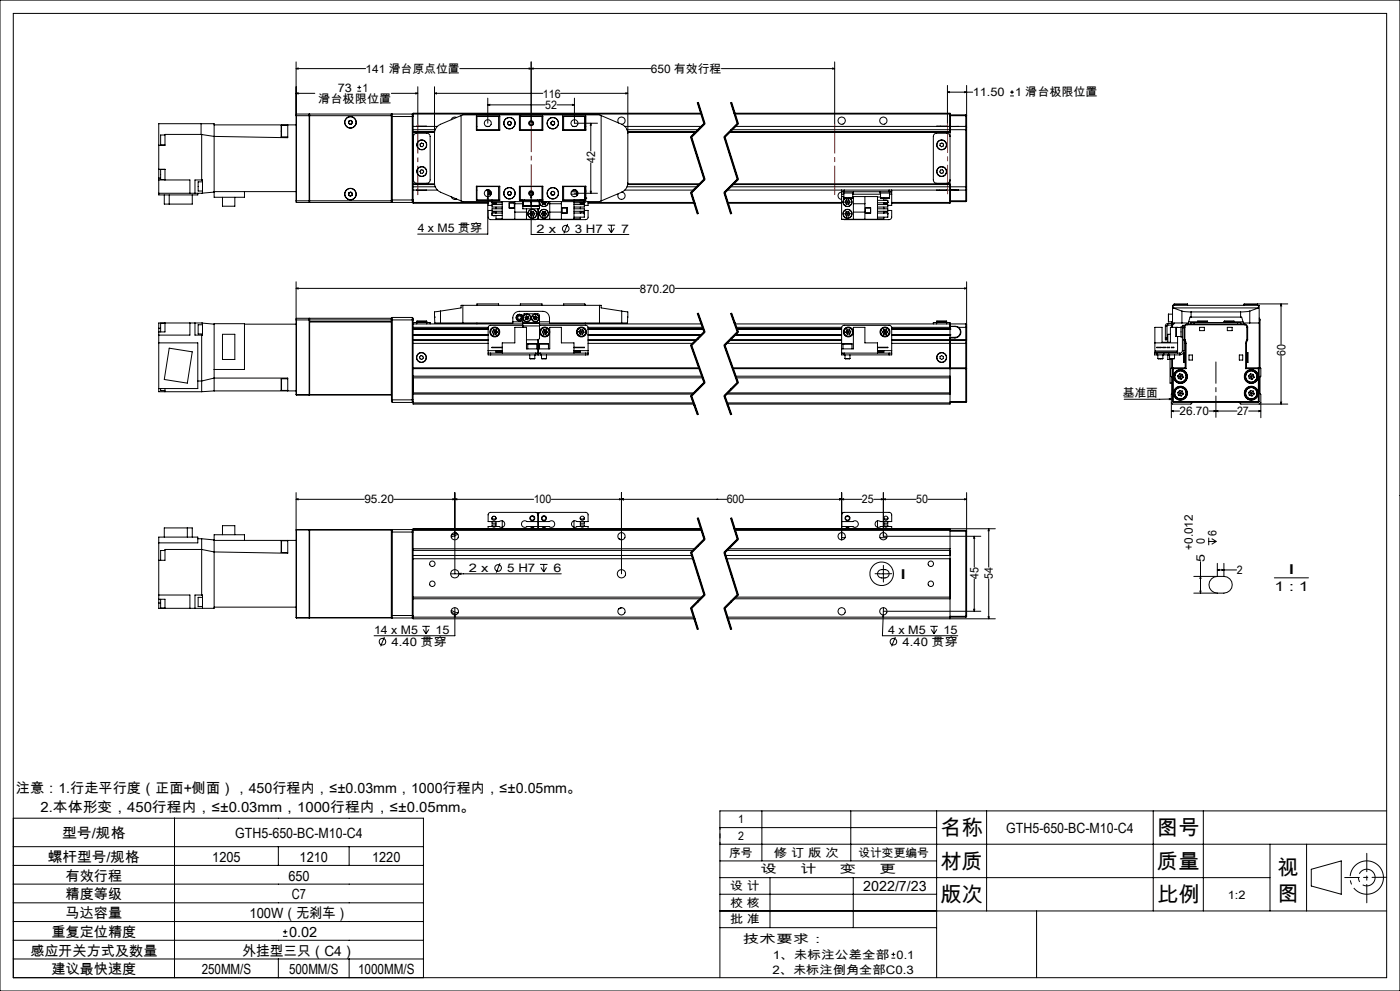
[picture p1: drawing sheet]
<svg xmlns="http://www.w3.org/2000/svg" width="420mm" height="297mm" viewBox="0 0 420 297" stroke-linecap="round" stroke-linejoin="round" font-family="sans-serif">
<g fill="none" stroke="#000" stroke-width=".3">
<path d="M0 0h420v297h-420zM4 4h412v289h-412zM88.8 18.6v41.6M159.3 18.6v18.3M250.4 18.6v18.8M60.3 37.1v3.2M64.2 37.4h24.6M84.5 37.5v3.5M84.5 37.5h1.8M86.3 37.4v3.9l-22.1-.4-3.7-.6M88.8 20.6l.6-.2v.3zM88.8 28l.6-.2v.3z"/>
<path d="M88.8 28h5.6M88.8 20.6h20.9M88.9 34.2v26.5M88.9 34.2l-.1 .5h28.6M88.9 34.2h3.8M92.7 34.2v26.5M92.7 34.2l.2 .1M92.9 34.3v.4M92.9 34.2v.1M92.9 34.7v25.5M92.9 34.2h24.5M92.9 34.2v.5"/>
<path d="M92.9 34.2h.1M104.6 36.8l.3 .4M104.8 36.2l-.2 .6M105.3 36.1l.4 .5M105.3 36.1l-.5 .1M105.5 37.1l-.6 .1M105.7 36.6l-.2 .5M107.2 27.3h1.1M107.2 26.2h1.1M107.8 25.6v1.2M117.4 34.7v25.5M117.4 28h7.9"/>
<path d="M117.4 34.2v.5M117.4 34.4v.5M117.4 34.2v.2M117.4 34.9v25M117.4 34.9h6.5M117.7 34.2v26.5M117.7 34.2h6M117.7 34.2l-.3 .2M123.7 34.2v26.5M123.7 34.2l.2 .2M123.9 34.4v.5M123.9 34.2v.2"/>
<path d="M123.9 34.9v25M123.9 37.9h7.3M123.9 39.6h6.5M123.9 39.7h6.5M123.9 34.2h86.5M123.9 38.9h6.7M123.9 39.5h6.5M124.7 27.8l.6 .2-.6 .1zM125 37.9h2.9M125.3 26v11.4M130.4 28l.6-.2v.3zM130.4 26v28.8a3.1 3.1 0 0 0 1.8 2.8l6.1 2.6"/>
<path d="M130.4 28h32.4M137 35.2h-.2a1.13 1.13 0 0 0-1.4 .7M138.3 34.6l-6.1 2.6a2.98 2.98 0 0 0-1.8 2.8M138.3 34.6v25.6M138.3 34.6l.6-.2h40.9l.5 .2M142.9 37.9h.2M142.9 38.9h.2M142.9 34.8h7v4.2h-7zM143.1 38.9h6.8M145.9 37.9h.9M146.3 31.4l.6-.1v.3zM146.3 29.4v7.5"/>
<path d="M146.3 31.4h17.2M149.6 34.9v4M149.9 34.9h-6.8v4.1M152.3 36.9l.2 .5M152.5 37.4h.6M152.6 36.4l-.3 .5M152.6 36.4h.5M153.1 36.4l.3 .5M153.4 36.9l-.3 .5M155.8 34.8h7v4.2h-7zM155.8 34.9h7M155.8 38.9h7"/>
<path d="M156.1 34.9v4M156.2 34.8l.2 .1M158.8 20.4l.5 .2-.5 .1zM159.3 20.6l.6-.2v.3zM162.6 34.9v4M165.3 36.7l.1 .6M165.4 37.3l.5 .2M165.7 36.3l.6 .2M165.7 36.3l-.4 .4M166.3 36.5l.1 .6M166.4 37.1l-.5 .4M167.1 31.4h5.2"/>
<path d="M168.2 28h20.1M168.8 34.9h6.8v4.1M168.8 34.8h7v4.2h-7zM168.8 38.9h6.8M169.1 34.9v4M171.7 31.3l.6 .1-.6 .2zM171.9 37.9h.9M172.3 29.4v7.5h6.9M175.4 34.9v4M175.6 37.9h.2M175.6 38.9h.2M177.2 36.9l.2 .6h-.3z"/>
<path d="M177.2 36.9v8.4M180.3 34.6v25.6M180.3 34.6l6.2 2.6M185.6 36.9a1.1 1.1 0 0 1 .3-1.7 1.1 1.1 0 0 1 1.5 .6 1.1 1.1 0 0 1-.9 1.4M186.5 37.2a2.94 2.94 0 0 1 1.8 2.8M187.4 37.9h23.1M187.7 27.8l.6 .2-.6 .1zM188.1 38.9h21.4M188.3 39.6h20.5M188.3 39.7h20.4M188.3 39.5h20.6M188.3 26v29.4a2.98 2.98 0 0 1-1.8 2.2"/>
<path d="M195.2 20.6h-57.3M209.2 30.8l2 6.3M209.3 30.7l2 6.4-4 4 4 12.6-4 4 2 6.4M209.5 30.7l2 6.3M210.3 33.9h-86.4v.3M211.2 36.9l-4 4M211.5 37.2l-4 4M216.4 20.6h34M218.7 39.7h66.3M218.8 39.6h66.2M218.9 39.5h66.1M219.2 30.8l2 6.3"/>
<path d="M219.3 30.7l2 6.4-4 4 4 12.6-4 4 2 6.4M219.5 30.7l2 6.3M219.5 38.9h70.2M220.3 33.9h64.7v.3M220.4 34.2h64.6M220.5 37.9h66M221.2 36.9l-4 4M221.5 37.2l-4 4M249.8 20.4l.6 .2-.6 .1zM281 37.9h3M284.2 27.6l.6-.1v.3zM284.2 27.6h7.6"/>
<path d="M284.2 25.6v11.5M285 34.2v4.7M285 38.9v17.1M285 34.4h4.7M285 34.7h4.7M286.5 37.9h-1.5v1M286.5 37.9h1.1M286.5 37.9h.1M287.6 37.9h-1.1M287.6 37.9h2.1M289.4 27.5l.6 .1-.6 .2zM289.7 37.9v1"/>
<path d="M289.7 37.9l.3 .2M289.7 38.9h.3M289.7 34.4l.3 .2-.3 .1M289.7 34.4v.3M289.7 34.7v3.2M289.7 38.9v17.1M290 38.1v.8M290 38.9v17.1M290 25.6v12.5M303 28.7h1.2M303 27.6h1.2M303.6 27.1v1.1"/>
<path d="M47.6 50.7v2.7M47.6 50.7v-13.6h16.6v22h9.1v-1.7M47.6 53.4v5h11.7v-.5M47.6 53.9h9.4v4M47.6 50.7h1.9v3.2M47.6 53.4h.6M49.3 58.4v2.8h8.4v-2.8M49.5 50.8h-1.3v3h1.3M49.5 40.5h-1.3v3h1.3M50.8 58.4v2.8M60.3 40.3h-10.8v3.2h-1.9M60.3 40.3h.2"/>
<path d="M60.5 40.3v13.6M60.7 54.5h-1.3v2.8h1.3M60.7 57.9h-13.1M60.7 57.9v-4h-2.2v4M64.2 57.4h24.6M64.2 57.6l-3.5 .3M66.7 59.1v2.7h3.7v-2.7M84.5 41h1.8M104.6 58.4l.5 .3M104.7 57.8l-.1 .6M105.2 57.6l.5 .4M105.2 57.6l-.5 .2"/>
<path d="M105.6 58.5l-.5 .2M105.7 58l-.1 .5M117.4 59.9v.5M117.4 59.9h6.5M123.9 59.9v.5M123.9 55.2h6.5M123.9 57h7.3M123.9 56h6.7M123.9 55.3h6.5M124.3 40.2l.5-.3h3.2a1.02 1.02 0 0 1 1 1v13a1.02 1.02 0 0 1-1 1h-3a.96 .96 0 0 1-1-1v-13zM125 57h2.9M126 43.2l.5-.3 .5 .2 .1 .5-.5 .4-.5-.2z"/>
<path d="M126.3 50.9l.6 .1 .2 .5-.3 .5-.6-.1-.2-.5zM135.4 58.9a1.11 1.11 0 0 0 1.6 .7M142.9 57h.2M142.9 55.8h7v4.2h-7zM142.9 56h.2M143.1 55.8v4.1h6.8M143.1 55.9h6.8M145.9 57h.5M146.3 59l.2 .6h-.3zM146.3 56.9v13.3h-21M146.4 57.5h.8M146.4 57h.4"/>
<path d="M146.4 57.5v.7M146.4 57v.5M146.4 58.2v.8M146.4 59.9v.1M146.4 58.2h.7M146.9 57.5v.4h.5M147.1 57.9v.8M147.2 57.3v.2M147.2 57.5h.1M147.6 59.9v.1M149.6 55.9v4M152.3 58l.3 .4"/>
<path d="M152.5 57.4l-.2 .6M152.6 58.4h.5M153.1 57.4l.3 .5M153.1 57.4h-.6M153.4 57.9l-.3 .5M155.8 55.8h7v4.2h-7zM155.8 59.9h7M155.8 55.9h7M156.1 55.9v4M156.4 59.9l-.2 .1M156.8 59.9v.1M157.3 59.9v.1"/>
<path d="M158.9 57.9h.9M159.1 57.5h.5M159.3 58.7l.2 .6h-.3zM159.3 57.2v13.1h29.4M161.3 59.9v.1M161.9 59.9v.1M162 59.9v.1M162.1 59.9l-.1 .1M162.6 55.9v4M162.8 59.9l-.1 .1M162.8 59.9v.1M165.3 58.1l.4 .4"/>
<path d="M165.5 57.5l-.2 .6M166 57.4l.4 .4M166 57.4l-.5 .1M166.2 58.3l-.5 .2M166.4 57.8l-.2 .5M168.8 55.8h7v4.2h-7zM168.8 55.9h6.8M169.1 55.9v4M171.3 58.2h1.8M171.4 57.5h1.9M171.9 57h.9M172 58.9h.2"/>
<path d="M172.2 59.9v.1M172.3 57.9h6.9M172.9 57.5v.4h.5M173.1 57.9v.8M174.1 59.9v.1M175.4 55.9v4M175.6 59.4h.2M175.6 59.3h.2M175.6 55.8v4.1h-6.8M175.6 57h.2M175.6 57.5h.2M175.6 56h.2"/>
<path d="M175.6 57.9h.2M175.7 57v.5M175.8 59.4h.1M177.1 57.3h.3l-.2 .6zM177.2 48.8v9.1M186.5 57.6l-6.2 2.6M186.5 57.6a1.11 1.11 0 0 1 1 1.4 1.11 1.11 0 0 1-1.6 .7 1.11 1.11 0 0 1-.3-1.7M187.4 57h20.7M188.1 56h21M188.3 55.3h21.5M207.2 41.1l4 12.7M207.2 57.8l2 6.3"/>
<path d="M207.5 41l4 12.7M207.5 57.7l2 6.3M209.9 55.2h-21.6M211.2 53.6l-4 4M211.5 53.9l-4 4M217.2 41.1l4 12.7M217.2 57.8l2 6.3M217.5 41l4 12.7M217.5 57.7l2 6.3M218.1 57h35.2M219.1 56h70.6M219.8 55.3h65.2"/>
<path d="M219.9 55.2h65.1M221.2 53.6l-4 4M221.5 53.9l-4 4M252.5 57.6a1.09 1.09 0 0 0-1.1 1.1 1.09 1.09 0 0 0 1.1 1.1M252.5 57.5h.8M252.5 57.5v.7M252.5 57v.5M252.5 58.2v7.5h10.7v-6.8h-7.4M252.5 58.9h.7M252.5 58.2h.7M253 57.5v.4h3v-.4M253.2 59.3h2.6"/>
<path d="M253.2 57.9v1.4M253.3 57v.5M253.3 57h13.4M253.3 57.5h13.4M253.6 59.4a1.35 1.35 0 0 0-.4 2 1.35 1.35 0 0 0 2.1 0 1.35 1.35 0 0 0-.4-2M253.8 59.4a1.3 1.3 0 0 0-.6 2 1.3 1.3 0 0 0 2.1 0 1.3 1.3 0 0 0-.6-2M253.9 59.9l-.4 .7M253.9 59.9l.7 1.3M254.6 59.9h-.7M254.6 59.9l.4 .7M254.6 59.9l-.7 1.3M255.8 57.9v1.4"/>
<path d="M255.8 58.2h8.4M256 58.9v6.8M259.5 58.9v6.8M263.2 59.1h1M264 57.5v.4h3v-.4M264.2 59.3v.1M264.2 59.3h2.6M264.2 57.9v1.4M264.2 59.4h.1M265.1 59.4v.6M266.7 57.5h.8M266.7 57h19.8"/>
<path d="M266.7 57v.5M266.8 59.3l-2.6 .1M266.8 57.9v1.4M266.8 58.2h.7M267.5 57.5v.7M267.5 57v.5M267.5 58.2v3.4h-1.2M281 57h.1M281.1 57h2.8M282 43.1l.6-.2 .4 .3v.6l-.6 .2-.4-.4zM282.1 51l.6-.1 .4 .4-.2 .6-.6 .1-.4-.5zM283.9 57h.1"/>
<path d="M285 40.9a1.02 1.02 0 0 0-1-1h-3a.96 .96 0 0 0-1 1v13a.96 .96 0 0 0 1 1h3a1.02 1.02 0 0 0 1-1M285 56v4.7M285 56v.9h1.5M286.5 56.9l1.1 .1M286.5 57h1.1M286.5 56.9v.1M287.6 57h2.1M289.7 56h.3M289.7 56v1M289.7 57v3.2M290 56v.7M290 56.7l-.3 .3"/>
<path d="M290 56.7v3.5M88.8 60.2l.1 .5M88.8 60.2h28.6M88.9 60.7h3.8M92.9 60.2v.4M92.9 60.6h.1M92.9 60.6l-.2 .1M92.9 60.6v.1M92.9 60.2v.5M92.9 60.7h24.5M117.4 60.2v.5M117.4 60.6h.1"/>
<path d="M117.4 60.4v.2M117.4 60.6v.1M117.4 60.4l.3 .3M117.7 60.7h6M123.9 60.7v.2h22.5M123.9 60.4v.3M123.9 60.4l-.2 .3M123.9 60.7h22.5M138.3 60.2l.6 .2h40.9l.5-.2M146.4 60.4v1.2h1.2M147.6 60.4v.4M147.6 60.7h.1"/>
<path d="M147.6 60.6v.1M147.6 60.8a.61 .61 0 0 0 .6 .4 .61 .61 0 0 0 .6-.4v.5M147.6 63.1h-1.2v2.1l.2 .4 .6 .2 13.9-.1M147.6 63.8v.8h3.1M147.6 63.8h3.1M147.6 60.8h3.1M147.6 63.9v.3M147.7 60.9h1M147.8 64.6h.7M148.8 63.3v.5a.63 .63 0 0 0-.6-.3 .63 .63 0 0 0-.6 .3M148.8 62.1v.5M148.8 64.6v1h1.9"/>
<path d="M150.7 60.4v5.3h21.5v-5.3M150.7 61.3h-3.1v.8h3.1M150.7 62.6h-3.1v.7h3.1M152.8 60.8h1.5v1.6h-1.5zM152.8 60.8h1.5v1.5h-1.5M154.4 60.4v5.3M154.4 63.6h3.5M154.4 61.1h2.4M156.8 60.4v.3M156.8 61.8v.8h5.1v-.8M156.8 60.7v1.1M156.8 60.7h.2"/>
<path d="M156.8 61.8h5.1M157 61.6h.1M157 61.6h2.2M157 60.4v1.2M157.9 62.6v3.1M158.9 64.1h1.5M158.9 64.1l.4 .6M159.2 61.6l-2.2 .1M159.2 60.7h.3M159.2 60.4v1.2M159.3 63.4h.8M159.3 64.7h.8"/>
<path d="M159.3 63.4l-.4 .7M159.3 63.4l.4 .7M159.5 61.6l1.3 .1M159.5 61.6h1.3M159.5 60.4v1.2M159.7 64.1l.4 .6M159.7 64.1l-.4 .6M160.1 63.4l.3 .7M160.1 63.4l-.4 .7M160.4 64.1l-.3 .6M160.8 61.6h.9M161.4 62.6v3.1"/>
<path d="M161.7 61.6l-.9 .1M161.7 60.7h.2M161.7 60.4v1.2M161.9 60.7v1.1M161.9 60.4a1.3 1.3 0 0 0 1.3 1.5 1.3 1.3 0 0 0 1.3-1.5M162.5 64.1h1.4M162.5 60.6h1.4M162.5 60.6l.3 .6M162.5 64.1l.3 .6M162.5 60.4v.2M162.8 63.4h.7M162.8 61.2h.7"/>
<path d="M162.8 63.4l-.3 .7M162.8 64.7h.7M162.8 63.4l.4 .7M163.1 60.4l.1 .2M163.2 60.6l.3 .6M163.2 60.6l-.4 .6M163.2 64.1l.3 .6M163.2 64.1l-.4 .6M163.3 60.4l-.1 .2M163.5 63.4l.4 .7M163.5 63.4l-.3 .7M163.9 60.4v.2"/>
<path d="M163.9 60.6l-.4 .6M163.9 64.1l-.4 .6M164.5 60.4a1.35 1.35 0 0 1-1.3 1.5 1.35 1.35 0 0 1-1.3-1.5v.3M164.9 60.4v5.3M164.9 63.6h3.5M164.9 61.1h3.5M168.4 60.4v5.3M168.5 62.3h1.6v1.6h-1.6zM168.6 62.3h1.5v1.5h-1.5zM170.3 67.1l-1.1 2.9M172.2 61.3h3.1v.8h-3.1M172.2 62.6h3.1v.7h-3.1"/>
<path d="M172.2 63.8h3.1M172.2 60.8h3.1M174.1 63.3v.5a.63 .63 0 0 1 .6-.3 .63 .63 0 0 1 .6 .3M174.1 62.1v.5M174.1 65.1v.5h-1.9M174.2 60.9h1M174.3 60h.7M175.3 60.8a.61 .61 0 0 1-.6 .4 .61 .61 0 0 1-.6-.4v.5M175.3 60h.1M175.3 60.4v.3zM175.3 63.9v.3M175.3 63.1h1.1v2.3l-.7 .4-13.9-.1"/>
<path d="M175.3 60.7h.1M175.3 63.8v1.3h-3.1M176.4 60.4v1.2h-1.1M176.4 60.9h31.9M176.4 60.7h31.8M182.3 67.5h2.2M182.6 68.4l.8 1.3M183.4 67.5v2.2M184.3 68.4l-.9 1.3M218.2 60.7h34.3M218.3 60.9h34.2M253.5 64.1l.4 .6"/>
<path d="M253.5 60.6l.4 .6M253.5 60.6h1.5M253.9 63.4h.7M253.9 63.4l-.4 .7M253.9 63.4l.7 1.3M254.2 64.1h-.7M254.2 64.1h.8M254.2 64.1l-.3 .6M254.6 63.4l.4 .7M254.6 63.4l-.4 .7M254.6 64.7h-.7M254.6 61.2h-.7"/>
<path d="M255 64.1l-.4 .6M255 60.6l-.4 .6M256 63.6h3.5M256 61.1h3.5M259.6 62.3h1.6v1.6h-1.6zM259.6 62.3h1.6v1.5h-1.6zM263.2 60h3.1v.8M263.2 61.3h3.1v.8h-3.1M263.2 62.6h3.1v.7h-3.1M263.2 63.8h3.1M263.2 60.8h3.1M265.1 63.3v.5a.66 .66 0 0 1 .6-.3 .66 .66 0 0 1 .6 .3"/>
<path d="M265.1 62.1v.5M265.1 65.1v.5h-1.9M265.2 60.9h1.1M265.4 60h.7M266.3 60.8a.64 .64 0 0 1-.6 .4 .64 .64 0 0 1-.6-.4v.5M266.3 60.4v.3M266.3 63.9v.3M266.3 63.1h1.2l-.1 2.3-.7 .4-13.8-.1M266.3 63.8v1.3h-3.1M266.3 60.7h.1M267.5 60.7h17.5M285 60.7v.2h-17.5"/>
<path d="M285 60.2h4.7M285 60.4h4.7M289.7 60.2h.3M289.7 60.2v.2M290 60.2l-.3 .2M47.6 98.4v1.1M47.6 99.5v17.9h12.9M47.6 98.4h.6M49.5 96.9h-1.3v2.6M49.5 96.8v2.7h-1.9M57 96.8v3.6h-9.4M58.5 96.8v3.6h2.2v-3.6"/>
<path d="M60.7 97.3h-1.3v2.8h1.3M60.7 96.8h-13.1v1.6M60.7 96.8l3.5 .4M73.3 97.2h15.5M88.8 86.4l.6-.1v.3zM88.8 84.5v33.8M88.8 86.4h103.2M88.9 95.4l-.1 .5h35.1M88.9 95.4v23M88.9 95.4h3.8M92.7 95.4v23M92.7 95.4l.2 .5"/>
<path d="M92.9 96.4h24.5zM92.9 95.9v-.5h24.5v22.8M92.9 95.9v22.5h24.5M117.7 95.1v25.5M117.7 95.1l-.3 .3v24.4M117.7 95.1h6M123.7 95.1v25.5M123.7 95.1l.2 .3v.5M123.9 97.1h32.9M123.9 98.6h22.5M123.9 98.7h22.5M123.9 98.1h22.5"/>
<path d="M123.9 98.5h22.5M123.9 95.9v14.3M125 96.6l.1 .1M125 96.3h3M125 96.7h-1v.4M125 96.6h3M125 96.7h3M125 96.3v.3M125 96.7v.4M128 96.6v.1M128 96.7h1v.4M128 96.3v.3"/>
<path d="M128 96.7v.4M130.4 95l.1 1.8h1.7M130.4 95h.1M132.2 96.8h21.6a3.4 3.4 0 0 1 .6-2.9l1.4-.6h7a1.99 1.99 0 0 1 2.1 2v1.5h21.6M132.2 93.2l-1.8 .3v1.5M132.2 93.2l6.1-.9v-.8h42v.8l6.2 .9M132.2 93.2v3.6M138.9 91.5v5.3M143.1 91.5v-.4h6.5v.4M143.1 96.8v.3M147.7 99.4l.3 .7M147.7 99.4l.7 .1"/>
<path d="M148.1 98.8l.8 .1M148.1 98.8l-.4 .6M148.1 98.8l.3 .7M148.4 99.5l.8 .1M148.4 99.5l.4 .7M148.4 99.5l-.4 .6M148.9 98.9l.3 .7M148.9 98.9l-.5 .6M149.2 99.6l-.4 .6M153.8 96.4h3M156.1 91.5v-.4h6.5v.4M156.8 96.9v.8"/>
<path d="M156.8 96.7v.2M156.8 96.7v-2.3l.4-.4 4.4 .1 .3 .4v2.2M156.8 97.5l-10 .1-.4 .5v7M156.8 96.7h5.1M156.8 96.9h5.1M156.8 97.7h5.1M156.8 97.7v.4M157.6 95.1l.1 .6M157.6 95.1l.5 .2M157.7 95.7l.5 .1M158 94.7l-.4 .4M158 94.7l.5 .2"/>
<path d="M158 94.7l.2 1.1M158.1 95.3l-.4 .4M158.1 95.3l.5 .2M158.5 94.9l.1 .6M158.5 94.9l-.4 .4M158.6 95.5l-.4 .3M160.1 95.5l.4 .3M160.2 94.9l-.1 .6M160.2 94.9l.4 .4M160.6 95.3l.4 .4M160.6 95.3l-.5 .2M160.7 94.7l.4 .4"/>
<path d="M160.7 94.7l-.5 .2M160.7 94.7l-.2 1.1M161 95.7l-.5 .1M161.1 95.1l-.1 .6M161.1 95.1l-.5 .2M161.9 97.7l-.2 3.9-.4 .2h-3.4M161.9 96.9v.8M161.9 96.7v.2M161.9 97.6h14.2l.3 .5v7M161.9 97.1h48.6M161.9 96.4h3M162.7 99.4l.3 .7"/>
<path d="M162.7 99.4l.7 .1M163.1 98.8l.8 .1M163.1 98.8l-.4 .6M163.1 98.8l.3 .7M163.4 99.5l.8 .1M163.4 99.5l.4 .7M163.4 99.5l-.4 .6M163.9 98.9l.3 .7M163.9 98.9l-.5 .6M164.2 99.6l-.4 .6M169.1 91.5v-.4h6.3l.2 .4M173.7 99.4l.3 .7"/>
<path d="M173.7 99.4l.7 .1M174.1 98.8l.8 .1M174.1 98.8l-.4 .6M174.1 98.8l.3 .7M174.4 99.5l.8 .1M174.4 99.5l.4 .7M174.4 99.5l-.4 .6M174.9 98.9l.3 .7M174.9 98.9l-.5 .6M175.2 99.6l-.4 .6M175.6 96.8v.3M176.4 98.6h34.6"/>
<path d="M176.4 98.7h34.7M176.4 98.1h34.4M176.4 98.5h34.6M179.8 91.5v5.3M186.5 93.2l1.8 .3v1.5M186.5 93.2v3.6M188.3 95l-.1 1.8h-1.7M188.3 95h.1M202.6 86.4h87.4M209.2 94l2 5.5M209.3 93.9l2 5.6-4 4 4 11.2-4 4 2 5.6M209.5 93.8l1 2.8"/>
<path d="M210.5 96.6l1 2.8zM211.2 99.4l-4 4M211.5 99.6l-4 4M219.2 94l2 5.5M219.3 93.9l2 5.6-4 4 4 11.2-4 4 2 5.6M219.5 93.8l2 5.6M220.5 97.1h69.2M220.8 98.1h31.7M221 98.5h31.5M221 98.6h31.5M221.1 98.7h31.4M221.2 99.4l-4 4"/>
<path d="M221.5 99.6l-4 4M253.8 99.6l.4 .6M254.1 98.9l-.3 .7M254.1 98.9l.4 .6M254.5 99.5l-.7 .1M254.5 99.5l.4 .6M254.5 99.5l-.3 .7M254.8 98.8l-.7 .1M254.8 98.8l.4 .6M254.8 98.8l-.3 .7M255.2 99.4l-.3 .7M255.2 99.4l-.7 .1"/>
<path d="M264.8 99.5l.3 .7M264.8 99.5h.7M265.1 98.8h.8M265.1 98.8l-.3 .7M265.1 98.8l.4 .7M265.5 99.5h.7M265.5 99.5l.4 .7M265.5 99.5l-.4 .7M265.9 98.8l.3 .7M265.9 98.8l-.4 .7M266.2 99.5l-.3 .7M267.5 98.1h17.5"/>
<path d="M267.5 98.6h17.5M267.5 98.7h17.5M267.5 98.5h17.5M281 96.6l.1 .1M281 96.3h3M281 96.7h-1v.4M281 96.6h3M281 96.3v.3M281 96.7v.4M281 96.7h3M284 96.6l-.1 .1M284 96.7h1v.4"/>
<path d="M284 96.3v.3M284 96.7v.4M285 97.1v1M285 98.5v.1M285 98.6h.1M285 97.1v.7h1.5M285 98.1v.4M285 98.6v1.8M285 97.9h1.5M286.5 97.8l1.1 .3M286.5 97.9a1.62 1.62 0 0 1 1.6 1.6 1.62 1.62 0 0 1-1.6 1.6M286.5 97.8v.1"/>
<path d="M287.6 98.1a1.77 1.77 0 0 1 .6 2 1.77 1.77 0 0 1-1.7 1.2M287.6 98.1h2.1M289.4 86.3l.6 .1-.6 .2zM289.7 97.1v1M289.7 97.1l.3 .2v.8h-.3M289.7 98.1v3.7M290 84.5v17.3M349.6 97.7h.5M349.6 97.7v3.6M350.1 97.7v3.6M350.3 96.9l-.5 .3-.2 .5M350.3 97.4l-.2 .3"/>
<path d="M350.3 96.9v.5M350.5 94.2l.1 2.2M350.5 94.2h.1M350.6 94.2h-.1M350.6 94.2v2.2M350.6 96.4h1.2M350.6 94.2h1.2M351.5 96.4v1.7M351.8 96.7l-.2 .2h-1.3M351.8 97.4v.7M352 92.3h25.5M352 92.3l2.6 .9"/>
<path d="M352 91.5v.8M352.2 96.8l-.4 .6h-1.5M352.2 91.5v-.4h4.1v.4M352.2 91.3h4.1M352.8 98.1v2.8M352.8 98.1h1.5M353.3 98.1h-2.2v4.5h-2.5v-4.5h-2.1v7.7M354.6 93.2l2.7 .3M354.6 96.8h-2.8v-5.3h26v18.7M354.6 93.2v3.6M354.7 98h-.4v3h.4M354.7 98.2h.5"/>
<path d="M354.7 98.2v6.9M355.2 98.1v-.6h-.5v.7M355.2 98.1h.3M355.2 98.1v7M355.5 98.1v3.7M356.2 97.1a1.02 1.02 0 0 0-1 1M356.2 97.1v.2M356.2 97.3l-.6 .4-.1 .4M356.2 97.1h17.1M356.2 97.3h17.1M356.6 96.4h2.7M357.3 95h-.3l-.5 1.8h-1.9"/>
<path d="M357.3 93.5h14.9M357.3 93.5v1.5M357.3 95h14.9M358.2 96.7h-.9v.4M358.2 96.7h13.1M358.2 96.7v.4M359.3 96.3h3M359.3 96.6v.1M359.3 96.6h3M359.3 96.3v.3M359.9 98.1h1.4v1h-1.4zM362.3 96.6l-.1 .1"/>
<path d="M362.3 96.3v.3M367.2 96.3h3M367.2 96.6l.1 .1M367.2 96.6h3M367.2 96.3v.3M368.2 98.1h1.4v1h-1.4zM370.2 96.6v.1M370.2 96.4h2.7M370.2 96.3v.3M371.3 96.7h1v.4M371.3 96.7v.4M372.2 95h.3l.5 1.8h1.9"/>
<path d="M372.2 93.5v1.5M373.2 91.3h4.1M373.3 97.3l.6 .4 .2 .4M373.3 97.1a1.02 1.02 0 0 1 1 1M373.3 97.1v.2M374.1 98.1h.2M374.1 98.1v3.7M374.3 98.1v3.7M374.9 93.2l-2.7 .3M374.9 96.8h2.9M374.9 93.2v3.6M377.3 91.1v.4"/>
<path d="M377.5 92.3l-2.6 .9M377.5 91.5v.8M377.8 95.4l.2 .5M377.8 95.9h.2M378 95.9v14.3M384.3 91.1l.2 .6h-.3zM384.3 91.1v12.1M386.3 91.1h-13.1v.4M47.6 102.8h11.7v13.6h-11.7M48.2 116.4v.6h1.3M49.5 116.4v1M50.8 104.3l6.9 1.1-1.5 9.4-6.9-1.1z"/>
<path d="M59.3 114.2h1.2l3.7-.9h22.1v3.9M60.5 100.4v17M64.2 110.7h9.1v-13.7h-9.1v20.2M64.2 117.2h24.6M64.2 117.2l-3.7 .2M66.7 100.2h3.7v7.5h-3.7zM84.5 113.5v3.5M84.5 113.5h1.8M84.5 117h1.8M88.8 118.3l.1 .1M88.9 118.4h3.8M92.9 118.2l-.2 .2"/>
<path d="M117.4 118.2l-28.6 .1M117.4 118.2v.1M117.4 119.8l.3 .8M117.4 119.8h6.5M123.9 110.2v.3M123.9 110.5v10.6h84.3M123.9 110.5h85.9M123.9 112.7h86.7M123.9 113.2h86.9M123.9 110.2h85.8M123.9 118.1h84M123.9 117.8h84.4"/>
<path d="M123.9 100.4h22.5M123.9 100.3h22.5M123.9 101.8h22.5M123.9 102.1h22.5M123.9 102.9h22.5M123.9 100.5h22.5M125.9 107l.4-.4 .6 .1 .1 .6-.4 .4-.6-.1zM146.4 105.8h.8M146.4 105.8v.6h.8M146.4 105.1v.7M146.4 105.1h4.3M147.2 105.8h13.5"/>
<path d="M147.2 106.4h13.5M147.2 105.8v.6M148 100.1l.8 .1M150.7 105.8v-3h3.7v-4.7h3.5v6.5h7v-6.5h3.5v4.7h3.8v3M150.7 105.2h-1.9v.3h1.9M150.7 104.1h-3.1l3.1 .1M158.3 103.1h2.7M158.3 103.1v1.5M158.9 107.5h1.5M158.9 106.4v1.1M160.4 106.4v1.1M160.7 105.8h1.5"/>
<path d="M160.7 106.4h.7M160.7 105.8v.6M161 103.1v1.5M161.4 106.4h.8M161.4 101.8v4.6M161.9 103.1h2.6M161.9 103.1v1.5M162.2 105.8h13.5M162.2 106.4h13.5M162.2 105.8v.6M162.5 107.5h1.4M162.5 106.4v1.1"/>
<path d="M163 100.1l.8 .1M163.9 106.4v1.1M164.5 103.1v1.5M172.2 105.2h1.9v.3h-1.9M172.2 104.1h3.1l-3.1 .1M172.2 105.1h4.2M174 100.1l.8 .1M175.7 105.8h.7M175.7 105.8v.6M176.4 105.8v.6h-.7M176.4 105.1v.7M176.4 100.4h34.1"/>
<path d="M176.4 100.3h34.2M176.4 101.8h32.7M176.4 102.1h32.4M176.4 102.9h31.5M176.4 100.5h34M207.2 103.5l4 11.2M207.2 118.7l2 5.6M207.5 103.4l4 11.2M207.5 118.6l2 5.6M211.2 114.5l-4 4M211.5 114.8l-4 4M217.2 103.5l4 11.2"/>
<path d="M217.2 118.7l2 5.6M217.5 103.4l4 11.2M217.5 118.6l2 5.6M217.9 118.1h67.1M217.9 102.9h34.6M218.3 117.8h66.7M218.8 102.1h33.7M219.1 101.8h33.4M219.7 110.2h70M219.8 110.5h69.9M220.4 100.5h32.1M220.5 100.4h32"/>
<path d="M220.6 100.3h31.9M220.6 112.7h64.4M220.8 113.2h64.2M221.2 114.5l-4 4M221.5 114.8l-4 4M252.5 105.8h.8M252.5 104.6h3.5v-6.5h3.5v4.7h3.7v3M252.9 103.1h2.7M252.9 103.1h.1M252.9 103.1v1.5M253.3 105.8h13.4M253.3 105.8v.6"/>
<path d="M253.3 106.4h13.4M253.5 107.5h1.5M253.5 106.4v1.1M254.9 100.1l-.7 .1M255 106.4v1.1M255.6 103.1v1.5M263.2 105.2h1.9v.3h-1.9M263.2 104.1h3.1l-3.1 .1M263.2 105.1h4.3M265.1 100.2h.8M266.7 105.8h.8M266.7 105.8v.6"/>
<path d="M267.5 105.1v-6.9l-.4-.7h-14l-.5 .3-.1 .4v8.2h.8M267.5 105.8v.6h-.8M267.5 105.1v.7M267.5 100.4h17.5M267.5 100.3h17.5M267.5 101.8h22.2M267.5 102.1h22.2M267.5 102.9h22.2M267.5 100.5h17.5M282 106.9l.5-.3 .5 .3v.6l-.5 .2-.5-.3zM285 100.5v20.6h-66.8M285 100.4v.1"/>
<path d="M285 100.4h.1M285 101.3h1.5M285 101.1h1.5M286.5 101.1v.2M289.7 110.2l.3 .2-.3 .1M289.7 110.2v.3M289.7 101.8h.3M289.7 101.8v.3M289.7 102.1v.8M289.7 102.9h.3M289.7 102.9v7.3M289.7 110.5v9.8"/>
<path d="M290 101.9l-.3 .2M290 101.8v.1M290 101.9v1M290 102.9v17.4M346.5 102.8h6.8M346.6 105.2h6.5v.3h-6.5zM347.1 104.1l1.2 .1zM347.1 105.8h-.7v.6h.7M347.1 105.8h6.8M347.1 106.4h2M347.1 105.8v.6M347.3 107.5h1.6"/>
<path d="M347.3 106.4v1.1M348.9 104.1l.7 .1zM348.9 106.4v1.1M349.1 106.4h1.5M349.1 105.8v.6M349.6 101.3v.5h.5v-.5M349.6 101.3h.5M350.1 104.1l.8 .1zM350.3 106.4v1.3h1.2M350.6 106.4h3.3M350.6 105.8v.6M350.8 119.4l.6 .2-.6 .2z"/>
<path d="M350.9 107.5h1.5M350.9 106.4v1.1M351 107.7v7.1h.5M351.1 100.2h-.8v2.4M351.4 119.6l-14.1 .1M351.4 104.1l.7 .1zM351.5 110.2l-.2 .2v2.3l.5 .5M351.5 110.2h4.1M351.5 107.6v2.6M351.5 113v5M351.8 110.5l.2-.3v.3M351.8 110.5h.2"/>
<path d="M351.8 117.8l-.4 .3v7.1M351.8 107.6v2.6M351.8 110.5v9.8M352 110.5h3.8M352 110.5v9.8M352.4 106.4v1.1M352.8 100.9h1.5M353.3 100.9v4.9M353.3 117.6l.2 .9M353.3 117.6l.8 .3M353.3 112.6l.2 .8M353.3 112.6l.8 .3"/>
<path d="M353.5 118.5l.9 .2M353.5 113.4l.9 .3M353.9 117l-.6 .6M353.9 117l.8 .2M353.9 117l.2 .9M353.9 112l.8 .2M353.9 112l-.6 .6M353.9 112l.2 .9M353.9 105.8v.6M354.1 117.9l.3 .8M354.1 117.9l.9 .2M354.1 117.9l-.6 .6"/>
<path d="M354.1 112.9l-.6 .5M354.1 112.9l.3 .8M354.1 112.9l.9 .2M354.7 105.1l-.3 .6-.5 .1M354.7 105.1h.5M354.7 117.2l.3 .9M354.7 117.2l-.6 .7M354.7 112.2l.3 .9M354.7 112.2l-.6 .7M355 118.1l-.6 .6M355 113.1l-.6 .6M355.2 105.1a1.33 1.33 0 0 1-1.3 1.3"/>
<path d="M355.2 105.7v3M355.2 105.7h.3M355.2 108.7h.3M355.3 102.1l.3 .8M355.5 101.8v.1M355.5 101.8h-.3l.1 .3M355.5 105.7h.1M355.5 101.9l.3 1M355.5 101.9l-.2 .2M355.5 105.7v3M355.6 108.6l-.1 .1M355.6 102.9h.2"/>
<path d="M355.6 110.2l.2 .3M355.6 102.9v7.3M355.8 102.9v7.6M356.7 106.4h1v1.5h-1zM371.8 106.4h1v1.5h-1zM373.7 102.9h.2M373.7 110.5h3.8M373.7 102.9v7.6M373.9 108.6l.1 .1M373.9 110.2l-.2 .3M373.9 110.2h4.1M373.9 102.9v7.3"/>
<path d="M374 105.7h-.1M374 101.9l-.3 1M374 101.9l.2 .2M374 105.7v3M374 105.7h.3M374 108.7h.3M374.1 101.8h.2M374.1 101.8l-.1 .1M374.2 102.1l-.3 .8M374.3 105.7v3M374.3 101.8l-.1 .3M374.5 117.6l.3 .9"/>
<path d="M374.5 117.6l1.7 .5M374.5 112.6l.3 .8M374.5 112.6l1.7 .5M374.8 118.5l.8 .2M374.8 113.4l.8 .3M375.1 117l.9 .2M375.1 117l-.6 .6M375.1 117l.3 .9M375.1 112l.9 .2M375.1 112l-.6 .6M375.1 112l.3 .9M375.4 117.9l-.6 .6"/>
<path d="M375.4 117.9l.2 .8M375.4 112.9l.2 .8M375.4 112.9l-.6 .5M376 117.2l.2 .9M376 117.2l-.6 .7M376 112.2l.2 .9M376 112.2l-.6 .7M376.2 118.1l-.6 .6M376.2 113.1l-.6 .6M377.5 110.5h.3M377.5 110.5v-.3l.3 .3M377.5 110.5v9.8"/>
<path d="M377.8 117.8l.4 .4v7M377.8 110.5v9.8M378 110.2l.2 .2v2.3l-.4 .5M378 113v5M384.3 106.7v14.4M117.7 120.6h6M123.9 120.8h84.2M123.9 120.3l-.2 .3M218.1 120.8h66.9M285 120.3h4.7M285 120.6h4.7M289.7 120.3h.3"/>
<path d="M289.7 120.3v.3M290 120.3l-.3 .3M351.4 123.2h2.5M351.4 123.2l.6-.2v.4zM351.8 120.3h.2M351.8 120.3l.2 .3M352 120.3v.3M352 120.3h25.5M352 120.6h25.5M357.8 120.6l-.5 .5h-5.5l-.4-.3M362.7 123.2h8.4M364.2 123l.6 .2-.6 .2z"/>
<path d="M364.8 123.2l.6-.2v.4zM371.8 120.6l.5 .5h14M374.6 123.2h3.6M377.5 120.3v.3M377.5 120.3h.3M377.6 123l.6 .2-.6 .2zM377.8 120.3l-.3 .3M378.2 120.6l-.4 .5M384.2 120.5h.3l-.2 .6zM56.2 158.2v2.8M88.8 149.6l.6-.1v.3zM88.8 149.6h20.5"/>
<path d="M88.8 147.6v37.5M88.9 158.7v26.5M88.9 158.7l28.5 .2M88.9 158.7h3.8M92.7 158.7v26.5M92.7 158.7l.2 .2M117.4 158.9v26.2M117.4 159v.5M117.4 159v-.3h-24.5v26.5M117.4 159.5v25M117.4 158.8v.1M117.4 159.5h6.5"/>
<path d="M117.7 158.7v26.5M117.7 158.7h6M117.7 158.7l-.3 .3M118.1 149.6h42M123.7 158.7v26.5M123.7 158.7l.2 .3h86.6M123.9 158.6h86.5M135.9 149.5l.6 .1-.6 .2zM136.5 149.6l.6-.1v.3zM136.5 147.6v24.4M137 159.7l-1.6 .7M146.4 158.5v-.7h3.3a1.03 1.03 0 0 0 1.4 0 1.03 1.03 0 0 0 0-1.5 1.03 1.03 0 0 0-1.4 0h-3.3v-2.1l.2-.4 .4-.2h13.8l.5 .3 .1 .4 .2-.5 .4-.2h13.8l.5 .3 .1 2.4h-3.2a1.03 1.03 0 0 0-1.5 0 1.03 1.03 0 0 0 0 1.5 1.03 1.03 0 0 0 1.5 0h3.2v.7"/>
<path d="M147.6 155.1v.4M147.6 156.3v.5h1.2M147.6 155.5h1.2M147.7 158.5l.5-.3 .5 .3M147.8 154.8h.7M148.8 155.1v.4M148.8 156.3v1.5M148.8 157.3h-1.2v.5M150.7 156.1v1.9M156.6 156.5a1.12 1.12 0 0 1 1.6-.2h6.5a1.03 1.03 0 0 1 1.4 0 1.03 1.03 0 0 1 0 1.5 1.03 1.03 0 0 1-1.4 0h-6.5a1.04 1.04 0 0 1-1.4 0 1.04 1.04 0 0 1-.2-1.3zM159 158.5l.7-.4 .6 .4M159.2 158.5l.5-.3 .5 .3"/>
<path d="M161.1 153.7h.7M161.4 153.7v4.8M162.5 158.5l.7-.4 .7 .4M162.7 158.5l.5-.3 .5 .3M172.2 156.1v1.9M174.1 155.1v.4M174.1 156.3v1.5M174.1 157.3h1.2v.5M174.1 155.5h1.2M174.2 158.5l.5-.3 .5 .3M175.3 155.1v.4M175.3 156.3v.5h-1.2"/>
<path d="M185.8 149.5l.6 .1-.6 .2zM186.4 149.6l.6-.1v.3zM186.4 147.6v24.4M209.2 155.3l2 6.4M209.3 155.3l2 6.3-4 4 4 12.7-4 4 2 6.3M209.5 155.2l1 3.2M210.3 158.5h-86.4v27h84.4M210.5 158.4l1 3.2zM215.1 149.6h.1M218 149.6h-52.6M219.2 155.3l2 6.4M219.3 155.3l2 6.3-4 4 4 12.7-4 4 2 6.3"/>
<path d="M219.5 155.2l2 6.4M220.3 158.5h78.3M220.4 158.6h64.6M220.5 159h69.2M223.3 149.6h35.3M251.9 149.5l.6 .1-.6 .2zM252.5 149.6l.6-.1v.3zM252.5 147.6v13.5M252.5 156.3h3.3a1.03 1.03 0 0 1 1.4 0 1.03 1.03 0 0 1 0 1.5 1.03 1.03 0 0 1-1.4 0h-3.3M252.5 154.3l.1-.4 .5-.3h13.8l.5 .3 .1 2.4h-3.2a1.03 1.03 0 0 0-1.5 0 1.03 1.03 0 0 0 0 1.5 1.03 1.03 0 0 0 1.5 0h3.2v.7M252.5 153.7h.4M253.6 158.5l.6-.4 .7 .4"/>
<path d="M253.8 158.5l.4-.3 .5 .3M263.2 156.1v1.9M264.4 149.5l.6 .1-.6 .2zM265 149.6l.6-.1v.3zM265 147.6v13.1h29.3M265.1 155.1v.4M265.1 156.3v1.5M265.1 157.3h1.2v.5M265.1 155.5h1.2M265.2 158.5l.5-.3 .6 .3M266.3 155.1v.4M266.3 156.3v.5h-1.2"/>
<path d="M274.8 149.6h-12.7M278.4 149.6h11.6M285 158.5v27M285 159.2h4.7M289.4 149.5l.6 .1-.6 .2zM289.7 159l.3 .1-.3 .1M289.7 159v.2M289.7 159.2v25.5M290 147.6v37.1M296.6 158.5l.2 .6h-.4zM296.6 158.5v11.5M47.6 179.6v1.1"/>
<path d="M47.6 162.7h11.7v-1.7h-11.7v18.6M47.6 178.3h9.4v4M47.6 179.6h1.9v2.7M48.2 179.6v2.6h1.3M49.3 161v-2.8h8.4v2.8M49.5 165h-1.3v2.9M59.3 161.5h1.2M60.5 161.5v16.8M60.5 161.5l3.7 .3M60.7 179h-1.3v2.8h1.3M64.2 162h24.6M66.7 160.3v-2.8h3.7v2.8"/>
<path d="M73.3 162v-1.7h-9.1v22h-16.6v-1.6M84.5 162.1v3.5M84.5 162.1h1.8M84.5 165.6h1.8M86.3 162v3.8l-22.1-.4-3.7-.7h-11v3.2h-1.9M123.9 167.4l84 .1M123.9 179.5h86.2M123.9 179h86.8M123.9 164.5h84.6M123.9 165h84.1M135.2 172h33.2M137.4 160.1l-2 .9"/>
<path d="M137.7 172l.6-.2v.3zM150 168.8l-1.1 2.8M162 169.2h2.3M162.3 170.1l.8 1.3M163.1 169.2v2.2M164 170.1l-.9 1.3M185.6 161.4l.9 .4M207.2 165.7l4 12.6M207.5 165.6l4 12.6M207.6 166.5h-83.7M211.2 161.5l-4 4M211.2 178.2l-4 4"/>
<path d="M211.5 161.7l-4 4M211.5 178.4l-4 4M217.2 165.7l4 12.6M217.5 165.6l4 12.6M217.6 166.5h67.4M217.9 167.5h67.1M218 165h67M218.5 164.5h66.5M220.2 179.5h64.8M220.7 179h64.3M221.2 161.5l-4 4M221.2 178.2l-4 4"/>
<path d="M221.5 161.7l-4 4M221.5 178.4l-4 4M252.5 161.1v.7M252.5 161.1h1M263.6 171.1a2.19 2.19 0 0 1 3.1 .4 1.25 1.25 0 0 1-1.2 1.7 1.75 1.75 0 0 1-2.2-.8l-.1-.4zM263.7 172h2.5M264 161.1h2M265 170.7v2.5M292.3 160.7l.1 .6h-.3zM292.3 160.7v9.3M292.3 173.5v9.7M296.6 173.5v12"/>
<path d="M358.1 172.8h9.1M360 177.2h.3l-.1 .6zM360.2 168.3v9.5M360.2 172.8l.1 .6h-.3zM362.6 161.1v2.3M362.6 162.3h2.3M363.5 161.4l1.4 .9M364.9 162.3l-1.4 .8M365.2 170.8l.6-.1v.3zM365.2 168.8v4a2.5 2.5 0 0 0-2.5 2.5 2.5 2.5 0 0 0 2.5 2.5M365.2 170.8h5.8M366.6 170.7l.6 .1-.6 .2z"/>
<path d="M367.2 168.8v4M367.2 172.8a2.5 2.5 0 0 1 2.5 2.5 2.5 2.5 0 0 1-2.5 2.5h-9.1M382.3 173.2h10.2M47.6 180.7h.6M58.5 182.3v-4h2.2v4M64.2 182h24.6M88.8 185.1l.1 .1M88.9 185.2h3.8M92.9 185.2h.1M92.9 185.1l-.2 .1M115.3 190.9l-1.1 2.8M117.4 185.1h-28.6"/>
<path d="M117.4 185.1h.1M117.4 184.5v.5M117.4 185v.2h-24.5M117.4 184.5h6.5M117.4 185l.3 .2M117.7 185.2h6M126.7 187.7h2.2M127 188.6l.8 1.4M127.8 187.7v2.3M128.7 188.6l-.9 1.4M135.4 183.5l1.6 .7M135.4 182.9l2 .9"/>
<path d="M136.5 184.3l.1 .6h-.3zM136.5 182.1v8.4h-24.3M186.5 182.1l-.9 .4M207.2 182.3l2 6.4M207.5 182.2l2 6.4M208.2 185h-84.3l-.2 .2M217.2 182.3l2 6.4M217.5 182.2l2 6.4M218.2 185h71.5M218.3 185.5h80.3M265 184.3l.1 .6h-.3zM265 184.3l-.3 6.2h22.6"/>
<path d="M265 183.2h29.3M265 182.1v2.2M268.6 190.9l-1.1 2.8M279.1 187.7h2.2M279.4 188.6l.8 1.4M280.2 187.7v2.3M281.1 188.6l-.9 1.4M285 184.7h4.7M289.7 184.7h.3M289.7 184.7v.3M290 184.7l-.3 .3M292.1 182.6h.3l-.1 .6z"/>
<path d="M296.4 184.9h.4l-.2 .6zM4 245.2h123v47.8M4 253.7h123M4 259.4h123M52.4 245.2v47.8M83.5 253.7v5.7M104.7 253.7v5.7M216 253h200M216 248h65M216 258h65M228.6 243v15M255.2 243v15"/>
<path d="M281 243v50M296 243v30M346 243v30M361 243v30M381 253v20M392 253v20M416 243h-200v50M4 265h123M4 270.6h123M4 276.2h123M84.9 279.3h1.3M85.5 278.6v1.3"/>
<path d="M216 278h65M216 273h200M216 263h165M216 268h65M231 263v15M256 263v15M311 273v20M393.4 260.5l9-2.5v10l-9-2.5zM4 281.8h123M4 287.4h123M83.5 287.4v5.6M84.9 280.6h1.3"/>
<path d="M104.7 287.4v5.6M267.4 287.2h1.2M267.4 286h1.2M268 285.5v1.1"/>
<circle cx="105.1" cy="36.7" r="1.68"/>
<circle cx="105.1" cy="36.7" r="1.75"/>
<circle cx="146.3" cy="36.9" r="1.05"/>
<circle cx="152.8" cy="36.9" r="1.68"/>
<circle cx="152.9" cy="36.9" r="1.73"/>
<circle cx="159.3" cy="36.9" r=".75"/>
<circle cx="159.3" cy="36.9" r=".5"/>
<circle cx="165.8" cy="36.9" r="1.74"/>
<circle cx="165.8" cy="36.9" r="1.68"/>
<circle cx="172.3" cy="36.9" r="1.05"/>
<circle cx="252.5" cy="36.2" r="1.09"/>
<circle cx="265" cy="36.2" r="1.09"/>
<circle cx="105.1" cy="58.2" r="1.67"/>
<circle cx="105.1" cy="58.2" r="1.74"/>
<circle cx="126.5" cy="51.4" r="1.5"/>
<circle cx="126.5" cy="51.4" r="1.43"/>
<circle cx="126.5" cy="43.4" r="1.5"/>
<circle cx="126.5" cy="43.4" r="1.44"/>
<circle cx="146.3" cy="57.9" r="1.05"/>
<circle cx="152.8" cy="57.9" r="1.68"/>
<circle cx="152.8" cy="57.9" r="1.72"/>
<circle cx="159.3" cy="57.9" r=".74"/>
<circle cx="159.3" cy="57.9" r=".5"/>
<circle cx="165.8" cy="57.9" r="1.72"/>
<circle cx="165.8" cy="57.9" r="1.67"/>
<circle cx="172.3" cy="57.9" r="1.05"/>
<circle cx="282.5" cy="43.4" r="1.42"/>
<circle cx="282.5" cy="51.4" r="1.5"/>
<circle cx="282.5" cy="43.4" r="1.5"/>
<circle cx="282.5" cy="51.4" r="1.42"/>
<circle cx="159.7" cy="64.1" r="1.3"/>
<circle cx="159.7" cy="64.1" r="1.35"/>
<circle cx="163.2" cy="64.1" r="1.3"/>
<circle cx="163.2" cy="64.1" r="1.35"/>
<circle cx="169.7" cy="68.6" r=".99"/>
<circle cx="254.2" cy="64.1" r="1.3"/>
<circle cx="254.3" cy="64.1" r="1.35"/>
<circle cx="148.4" cy="99.5" r="1.3"/>
<circle cx="148.4" cy="99.5" r="1.36"/>
<circle cx="148.4" cy="99.5" r="1.5"/>
<circle cx="155.8" cy="95.2" r=".84"/>
<circle cx="155.8" cy="95.2" r=".98"/>
<circle cx="155.8" cy="95.2" r="1.01"/>
<circle cx="155.8" cy="95.2" r=".51"/>
<circle cx="158.1" cy="95.3" r="1.08"/>
<circle cx="158.1" cy="95.3" r="1.14"/>
<circle cx="160.6" cy="95.3" r="1.16"/>
<circle cx="160.6" cy="95.3" r="1.11"/>
<circle cx="163.4" cy="99.5" r="1.36"/>
<circle cx="163.4" cy="99.5" r="1.5"/>
<circle cx="163.5" cy="99.5" r="1.3"/>
<circle cx="174.4" cy="99.5" r="1.3"/>
<circle cx="174.4" cy="99.5" r="1.36"/>
<circle cx="174.4" cy="99.5" r="1.5"/>
<circle cx="254.5" cy="99.5" r="1.3"/>
<circle cx="254.5" cy="99.5" r="1.35"/>
<circle cx="254.5" cy="99.5" r="1.49"/>
<circle cx="265.5" cy="99.5" r="1.5"/>
<circle cx="265.5" cy="99.5" r="1.35"/>
<circle cx="265.5" cy="99.5" r="1.3"/>
<circle cx="126.4" cy="107.1" r="1.42"/>
<circle cx="126.4" cy="107.2" r="1.5"/>
<circle cx="282.5" cy="107.1" r="1.43"/>
<circle cx="282.5" cy="107.1" r="1.5"/>
<circle cx="354.1" cy="117.8" r="2.01"/>
<circle cx="354.1" cy="112.8" r="1.75"/>
<circle cx="354.1" cy="117.8" r="1.76"/>
<circle cx="354.1" cy="112.9" r="2"/>
<circle cx="354.1" cy="112.8" r="1.69"/>
<circle cx="354.1" cy="117.8" r="2.1"/>
<circle cx="354.1" cy="112.8" r="2.1"/>
<circle cx="354.1" cy="117.8" r="1.7"/>
<circle cx="375.4" cy="117.8" r="2.01"/>
<circle cx="375.4" cy="112.9" r="2"/>
<circle cx="375.4" cy="112.8" r="1.69"/>
<circle cx="375.4" cy="117.8" r="2.1"/>
<circle cx="375.4" cy="112.8" r="2.1"/>
<circle cx="375.4" cy="117.8" r="1.7"/>
<circle cx="375.4" cy="117.8" r="1.74"/>
<circle cx="148.2" cy="155.3" r=".62"/>
<circle cx="159.7" cy="155.3" r=".6"/>
<circle cx="159.7" cy="155.3" r=".75"/>
<circle cx="163.2" cy="155.3" r=".75"/>
<circle cx="163.2" cy="155.3" r=".6"/>
<circle cx="174.7" cy="155.3" r=".62"/>
<circle cx="254.3" cy="155.3" r=".75"/>
<circle cx="254.3" cy="155.3" r=".6"/>
<circle cx="265.7" cy="155.3" r=".61"/>
<circle cx="129.7" cy="168.9" r=".82"/>
<circle cx="129.7" cy="175" r=".83"/>
<circle cx="136.4" cy="160.7" r="1.1"/>
<circle cx="136.4" cy="172" r="1.24"/>
<circle cx="149.4" cy="170.2" r=".99"/>
<circle cx="186.4" cy="172" r="1.26"/>
<circle cx="186.4" cy="160.7" r="1.11"/>
<circle cx="252.5" cy="160.7" r="1.1"/>
<circle cx="264.5" cy="172" r="3.5"/>
<circle cx="265" cy="160.7" r="1.11"/>
<circle cx="279.2" cy="168.9" r=".82"/>
<circle cx="279.2" cy="175" r=".83"/>
<circle cx="114.8" cy="192.3" r="1"/>
<circle cx="136.4" cy="183.2" r="1.09"/>
<circle cx="186.4" cy="183.2" r="1.1"/>
<circle cx="252.5" cy="183.2" r="1.09"/>
<circle cx="265" cy="183.2" r="1.1"/>
<circle cx="268" cy="192.3" r=".99"/>
</g>
<path d="M412.4 262.3a2.5 2.5 0 0 0-4.1-1.1 2.5 2.5 0 0 0 1 4.2 2.5 2.5 0 0 0 3.2-2.9l-.1-.2" fill="none" stroke="#000" stroke-width=".3" stroke-dasharray="30.5 1.3 1.3 1.3" stroke-dashoffset="24.5" stroke-linecap="butt"/>
<path d="M414.8 261.5a5 5 0 0 0-8.3-2 5 5 0 0 0 2.2 8.3 5 5 0 0 0 6.2-6l-.1-.3" fill="none" stroke="#000" stroke-width=".3" stroke-dasharray="30.5 1.3 1.3 1.3" stroke-dashoffset="16.7" stroke-linecap="butt"/>
<g fill="none" stroke="#000" stroke-width=".3" stroke-dasharray="6.3 1.3 1.3 1.3 5.1">
<path d="M209.3 30.7l2 6.4M211.3 37.1l-4 4M219.3 30.7l2 6.4M221.3 37.1l-4 4M207.3 57.7l2 6.4M211.3 53.7l-4 4M217.3 57.7l2 6.4M221.3 53.7l-4 4M209.3 93.9l2 5.6M211.3 99.5l-4 4M219.3 93.9l2 5.6M221.3 99.5l-4 4"/>
<path d="M207.3 118.7l2 5.6M211.3 114.7l-4 4M217.3 118.7l2 5.6M221.3 114.7l-4 4M209.3 155.3l2 6.3M219.3 155.3l2 6.3M211.3 161.6l-4 4M211.3 178.3l-4 4M221.3 161.6l-4 4M221.3 178.3l-4 4M207.3 182.3l2 6.3M217.3 182.3l2 6.3"/>
</g>
<path d="M207.3 103.5l4 11.2M217.3 103.5l4 11.2" fill="none" stroke="#000" stroke-width=".3" stroke-dasharray="6.3 1.3 1.3 1.3 5.1" stroke-dashoffset="4.9"/>
<path d="M207.3 41.1l4 12.6M217.3 41.1l4 12.6M207.3 165.6l4 12.7M217.3 165.6l4 12.7" fill="none" stroke="#000" stroke-width=".3" stroke-dasharray="6.3 1.3 1.3 1.3 5.1" stroke-dashoffset="4.1"/>
<path d="M364.8 108.5v16.6" fill="none" stroke="#000" stroke-width=".3" stroke-dasharray="30.5 1.3 1.3 1.3" stroke-dashoffset="24.1"/>
<path d="M263.8 171.9h-1.3M265 170.7v-1.3M265 173.2v1.2M266.3 171.9h1.2" fill="none" stroke="#000" stroke-width=".3" stroke-dasharray="30.5 1.3 1.3 1.3"/>
<path d="M410 255.7v14.9" fill="none" stroke="#000" stroke-width=".3" stroke-dasharray="30.5 1.3 1.3 1.3" stroke-dashoffset="25"/>
<path d="M403.4 263l12.6-.1" fill="none" stroke="#000" stroke-width=".3" stroke-dasharray="30.5 1.3 1.3 1.3" stroke-dashoffset="26.1"/>
<path d="M216 248v5" fill="none" stroke="#000" stroke-width=".3" stroke-dasharray="30.5 1.3 1.3 1.3" stroke-dashoffset="29.9"/>
<path d="M125.4 58.4v-21M159.4 57.9v-21M250.4 58.3v-21M284.3 58.1v-21" fill="none" stroke="#f00" stroke-width=".3" stroke-dasharray="30.5 1.3 1.3 1.3" stroke-dashoffset="21.9"/>
<g fill="#000">
<path d="M350.8 119.4l.6 .2-.6 .2z"/>
<path d="M177.2 36.9l.2 .6h-.3zM177.1 57.3h.3l-.2 .6zM384.3 91.1l.2 .6h-.3zM384.2 120.5h.3l-.2 .6zM292.3 160.7l.1 .6h-.3zM292.1 182.6h.3l-.1 .6zM296.6 158.5l.2 .6h-.4zM296.4 184.9h.4l-.2 .6z"/>
<path d="M187.7 27.8l.6 .2-.6 .1zM130.4 28l.6-.2v.3zM289.4 27.5l.6 .1-.6 .2zM284.2 27.6l.6-.1v.3zM249.8 20.4l.6 .2-.6 .1zM159.3 20.6l.6-.2v.3zM289.4 149.5l.6 .1-.6 .2zM265 149.6l.6-.1v.3zM366.6 170.7l.6 .1-.6 .2zM365.2 170.8l.6-.1v.3z"/>
<path d="M88.8 86.4l.6-.1v.3zM289.4 86.3l.6 .1-.6 .2zM146.3 31.4l.6-.1v.3zM171.7 31.3l.6 .1-.6 .2zM146.3 59l-.1 .6h.3zM159.3 58.7l-.1 .6h.3zM88.8 20.6l.6-.2v.3zM158.8 20.4l.5 .2-.5 .1zM88.8 28l.6-.2v.3zM124.7 27.8l.6 .2-.6 .1zM88.8 149.6l.6-.1v.3zM135.9 149.5l.6 .1-.6 .2zM137.7 172l.6 .1v-.3zM136.5 149.6l.6-.1v.3zM185.8 149.5l.6 .1-.6 .2zM136.5 184.3l-.2 .6h.3zM265 184.3l-.2 .6h.3z"/>
<path d="M364.8 123.2l.6-.2v.4zM377.6 123l.6 .2-.6 .2z"/>
<path d="M364.2 123l.6 .2-.6 .2zM351.4 123.2l.6-.2v.4z"/>
<path d="M252.5 149.6l.6-.1v.3zM264.4 149.5l.6 .1-.6 .2zM186.4 149.6l.6-.1v.3zM251.9 149.5l.6 .1-.6 .2zM186.4 149.6l.6-.1v.3zM251.9 149.5l.6 .1-.6 .2z"/>
<path d="M360.2 172.8l.1 .6h-.3zM360 177.2h.3l-.1 .6z"/>
</g>
<g font-size="6.3">
<text x="282.1" y="250.3">名称</text>
<text x="347.1" y="250.3">图号</text>
<text x="282.1" y="260.3">材质</text>
<text x="347.1" y="260.3">质量</text>
<text x="383.3" y="262.1">视</text>
<text x="383.3" y="269.9">图</text>
<text x="282.1" y="270.3">版次</text>
<text x="347.1" y="270.3">比例</text>
</g>
<g font-size="4.2">
<text x="4.8" y="237.6">注意：1.行走平行度（正面+侧面），450行程内，≤±0.03mm，1000行程内，≤±0.05mm。</text>
<text x="12.2" y="243.3">2.本体形变，450行程内，≤±0.03mm，1000行程内，≤±0.05mm。</text>
<text x="18.6" y="251.3">型号/规格</text>
<text x="70.6" y="251.3">GTH5-650-BC-M10-C4</text>
<text x="301.9" y="249.5">GTH5-650-BC-M10-C4</text>
<text x="14.4" y="258.3">螺杆型号/规格</text>
<text x="19.7" y="263.9">有效行程</text>
<text x="63.7" y="258.3">1205</text>
<text x="86.5" y="263.9">650</text>
<text x="89.9" y="258.3">1210</text>
<text x="111.7" y="258.3">1220</text>
<text x="19.7" y="269.5">精度等级</text>
<text x="87.6" y="269.5">C7</text>
<text x="259" y="267">2022/7/23</text>
<text x="19.7" y="275.2">马达容量</text>
<text x="74.9" y="275.2">100W（无刹车）</text>
<text x="15.5" y="280.8">重复定位精度</text>
<text x="86.7" y="280.8">0.02</text>
<text x="9.1" y="286.4">感应开关方式及数量</text>
<text x="72.7" y="286.4">外挂型三只（C4）</text>
<text x="15.5" y="292">建议最快速度</text>
<text x="60.5" y="292">250MM/S</text>
<text x="86.7" y="292">500MM/S</text>
<text x="107.4" y="292">1000MM/S</text>
</g>
<g font-size="4.1">
<text x="269.9" y="173.6">I</text>
<text x="386.4" y="172">I</text>
<text x="382.3" y="177.2">1 : 1</text>
</g>
<g font-size="3.5">
<text x="109.7" y="21.8">141 滑台原点位置</text>
<text x="195.2" y="21.8">650 有效行程</text>
<text x="101.3" y="27.5">73</text>
<text x="108.8" y="27.5">1</text>
<text x="162.9" y="29.2">116</text>
<text x="291.8" y="28.9">11.50</text>
<text x="304.6" y="28.9">1 滑台极限位置</text>
<text x="95.5" y="31">滑台极限位置</text>
<text x="163.6" y="32.7">52</text>
<text x="178.5" y="48.8" transform="rotate(-90 178.5 48.8)">42</text>
<text x="125.3" y="69.7">4 x M5 贯穿</text>
<text x="160.9" y="69.8">2 x</text>
<text x="172.5" y="69.8">3 H7</text>
<text x="186.3" y="69.8">7</text>
<text x="192" y="87.7">870.20</text>
<text x="385.6" y="106.7" transform="rotate(-90 385.6 106.7)">60</text>
<text x="336.8" y="119.1">基准面</text>
<text x="353.9" y="124.5">26.70</text>
<text x="371.1" y="124.5">27</text>
<text x="109.3" y="150.9">95.20</text>
<text x="160.1" y="150.9">100</text>
<text x="218" y="150.9">600</text>
<text x="258.6" y="150.9">25</text>
<text x="274.9" y="150.9">50</text>
<text x="365" y="160.5" transform="rotate(-90 365 160.5)">6</text>
<text x="357.9" y="164.8" transform="rotate(-90 357.9 164.8)">+0.012</text>
<text x="361.4" y="163" transform="rotate(-90 361.4 163)">0</text>
<text x="140.7" y="171.5">2 x</text>
<text x="152.2" y="171.5">5 H7</text>
<text x="166" y="171.5">6</text>
<text x="293.6" y="173.5" transform="rotate(-90 293.6 173.5)">45</text>
<text x="297.9" y="173.5" transform="rotate(-90 297.9 173.5)">54</text>
<text x="361.4" y="168.3" transform="rotate(-90 361.4 168.3)">5</text>
<text x="371" y="172.1">2</text>
<text x="112.2" y="190">14 x M5</text>
<text x="130.6" y="190">15</text>
<text x="266.4" y="190">4 x M5</text>
<text x="283" y="190">15</text>
<text x="117.5" y="193.6">4.40 贯穿</text>
<text x="270.8" y="193.6">4.40 贯穿</text>
<text x="221.4" y="246.8">1</text>
<text x="221.4" y="251.8">2</text>
<text x="218.8" y="256.8">序号</text>
<text x="232.2" y="256.8">修 订 版 次</text>
<text x="257.5" y="256.8">设计变更编号</text>
<text x="228.2" y="261.8">设</text>
<text x="240.1" y="261.8">计</text>
<text x="252" y="261.8">变</text>
<text x="263.9" y="261.8">更</text>
<text x="219.1" y="266.7">设 计</text>
<text x="368.3" y="269.3">1:2</text>
<text x="219.1" y="271.7">校 核</text>
<text x="219.1" y="276.7">批 准</text>
<text x="222.9" y="282.7">技术要求：</text>
<text x="231.8" y="287.3">1、未标注公差全部 0.1</text>
<text x="231.7" y="291.8">2、未标注倒角全部C0.3</text>
</g>
</svg>
